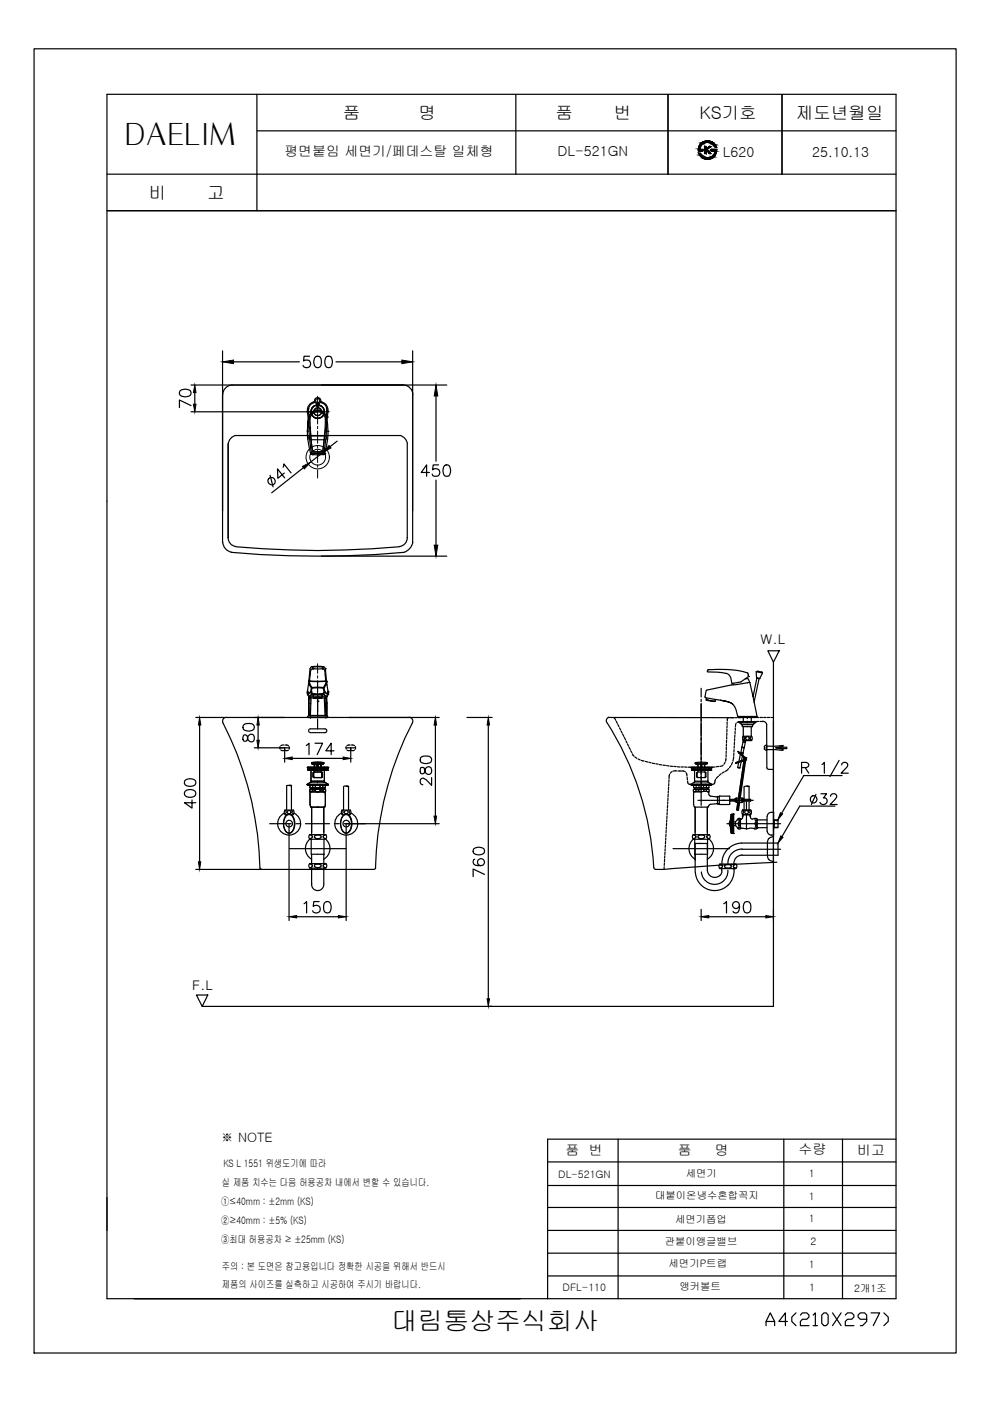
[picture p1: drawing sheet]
<svg xmlns="http://www.w3.org/2000/svg" width="210mm" height="297mm" viewBox="0 0 210 297" stroke-linecap="round" stroke-linejoin="round" font-family="sans-serif">
<!-- layer: YA -->
<g fill="none" stroke="#000" stroke-width=".25">
<path d="M7.2 10.3h195.5v276.6h-195.5zM54.5 20v24.7M190 20h-167.3v255.4h87.6h-81.8M22.7 36.9h167.3M54.5 27.7h135.5M109.4 20v17M141.6 20v17M148.2 32.5h.3a1.64 1.64 0 0 0 1.8 .9 1.64 1.64 0 0 0 1.3-1.4h-.9v-.3h1.2a1.92 1.92 0 0 1-1.5 2 1.92 1.92 0 0 1-2.2-1.2zM148.7 30.3a2 2 0 0 1 3.2 .9h-.3a1.69 1.69 0 0 0-1.8-1 1.69 1.69 0 0 0-1.4 1.5h.6v.3h-.9l.2-1.1zM149.4 31h.3v.6l.6-.5h.5l-.9 .6 .8 .9h-.4l-.4-.7-.2 .2v.5h-.3zM165.8 20v17M22.7 44.7h167.3"/>
<path d="M190 241.5h-73.9v33.9h73.9M116.1 270.5h73.9"/>
</g>
<!-- layer: LINE -->
<path d="M190 20v255.4M110.3 275.4h5.8" fill="none" stroke="#000" stroke-width=".25"/>
<!-- layer: Dim -->
<g fill="#000" stroke="#000" stroke-width=".21">
<path d="M148.7 33.3h.6zM149.6 33.7h.9zM149.7 29.9h.7zM150.4 33.4h.8zM150.7 32h1.2zM47.2 76.7l2.3-.4v.8zM85.2 76.3l2.3 .4-2.3 .4zM92.4 81.6l.4 2.4h-.7zM92.1 115.6h.7l-.4 2.3z"/>
<path d="M148.1 31.6l.3 .1zM148.1 31.6l.3 .1z"/>
<path d="M148.2 31.2l.2 .4 .1-.4zM148.2 31.2l.2 .4h-.3zM148.1 31.6h.3zM148.1 31.6h.3z"/>
<path d="M148.2 32.5l.5 .3-.2-.3zM148.2 32.5l.5 .3h-.4z"/>
<path d="M148.3 30.8l.4 .1zM148.3 30.8l.4 .1z"/>
<path d="M148.3 30.9l.2 .3 .2-.3zM148.3 30.9l.2 .3h-.3zM148.2 31.2h.3zM148.2 31.2h.3z"/>
<path d="M148.3 32.8l.4 .1zM148.3 32.8l.4 .1z"/>
<path d="M148.4 32.9l.6 .1zM148.4 32.9l.6 .1h-.5z"/>
<path d="M148.5 30.6l.2 .2 .2-.2zM148.5 30.6l.2 .2h-.4z"/>
<path d="M148.5 30.5h.5zM148.5 30.5l.4 .1z"/>
<path d="M148.5 33l.5 .2zM148.5 33l.5 .2z"/>
<path d="M148.1 31.7h.9zM148.1 31.7h.9z"/>
<path d="M148.1 32h.9zM148.1 32h.9z"/>
<path d="M148.1 31.7l.9 .1zM148.1 31.7l.9 .1z"/>
<path d="M148.1 31.8l.9 .1v-.1zM148.1 31.8l.9 .1h-.9z"/>
<path d="M148.1 31.9l.9 .1zM148.1 31.9l.9 .1z"/>
<path d="M148.6 33.2l.7 .1zM148.6 33.2l.7 .1zM148.7 33.3h.6z"/>
<path d="M148.6 30.4l.4 .1 .1-.1zM148.5 30.5l.1-.1 .4 .1z"/>
<path d="M148.7 33.3l.8 .1zM148.7 33.3l.8 .1z"/>
<path d="M148.7 30.3l.4 .1 .3-.1zM148.7 30.3l.4 .1h-.5z"/>
<path d="M148.8 30.3h.7zM148.7 30.3h.7z"/>
<path d="M148.9 33.4l.9 .1zM148.9 33.4l.9 .1z"/>
<path d="M149.6 33.7l.7 .1zM149.8 33.8h.5z"/>
<path d="M148.9 30.2h.8zM148.9 30.2h.8z"/>
<path d="M148.9 30.2h.8zM148.9 30.2l.6 .1h-.7z"/>
<path d="M149.4 31l.3 .6v-.6zM149.4 31l.3 .6h-.3z"/>
<path d="M149.4 32.1l.3 .5v-.5zM149.4 32.1l.3 .5h-.3z"/>
<path d="M148.9 33.5h1.2zM148.9 33.5h1.2z"/>
<path d="M149.4 31.7l.7 .2-.2-.2zM149.4 31.7l.7 .2h-.7z"/>
<path d="M149.4 31.9l.3 .2 .2-.2zM149.4 31.9l.3 .2h-.3z"/>
<path d="M148.9 30.2h1.1zM148.9 30.2h.8z"/>
<path d="M149.4 31.6h.6zM149.4 31.6l.5 .1z"/>
<path d="M149.9 31.9l.8 .7-.6-.7zM149.9 31.9l.8 .7h-.4z"/>
<path d="M149.7 29.9h.7zM149.5 29.9h.9z"/>
<path d="M149.5 29.9l1.2 .1zM149.3 30h1.4z"/>
<path d="M149.5 33.7h1.1zM149.5 33.7h1z"/>
<path d="M149.3 30l1.6 .1zM149.1 30.1h1.8z"/>
<path d="M150.3 31.1l-.3 .5 .8-.5zM149.7 31.6l.6-.5-.3 .5z"/>
<path d="M149.2 33.6h1.6zM149.2 33.6l1.4 .1z"/>
<path d="M149.1 30.1h1.8zM149 30.1h1.9z"/>
<path d="M149.2 33.6h1.7zM149.2 33.6h1.6z"/>
<path d="M149 30.1l2.1 .1zM148.9 30.2h2.2z"/>
<path d="M150 30.2h1.1zM150 30.2h1.1z"/>
<path d="M149 33.5h2.1zM149 33.5h2.1z"/>
<path d="M149 33.5l1.9 .1 .2-.1zM149 33.5l1.9 .1h-1.7z"/>
<path d="M150.3 30.2l.9 .1zM150.3 30.2l.9 .1z"/>
<path d="M150.4 33.4h.8zM150.1 33.5h1z"/>
<path d="M150.6 30.3h.6zM150.6 30.3h.6z"/>
<path d="M150.6 33.4h.6zM150.4 33.4h.8zM150.4 33.4h.8z"/>
<path d="M150.6 30.3l.7 .1zM150.6 30.3l.7 .1z"/>
<path d="M150.8 30.4l.7 .1-.2-.1zM150.8 30.4l.7 .1z"/>
<path d="M150.8 33.2l.4 .2 .1-.2zM150.6 33.4l.2-.2 .4 .2z"/>
<path d="M151 30.5l.6 .2zM151 30.5l.6 .2z"/>
<path d="M151 33.2h.5zM150.8 33.2h.5z"/>
<path d="M151.1 33.1h.4zM151 33.2h.5z"/>
<path d="M151.2 30.7l.5 .1-.1-.1zM151.2 30.7l.5 .1h-.4z"/>
<path d="M151.3 30.8l.6 .4-.2-.4zM151.3 30.8l.6 .4h-.4z"/>
<path d="M151.3 32.8l.4 .1zM151.3 32.8l.4 .1z"/>
<path d="M151.3 32.9l.2 .2 .2-.2zM151.3 32.9l.2 .2h-.4z"/>
<path d="M151.5 32.5l.2 .3 .1-.3zM151.5 32.5l.2 .3h-.4z"/>
<path d="M150.7 31.9l1.2 .1zM150.7 31.9l1.2 .1zM150.7 32h1.2z"/>
<path d="M151.6 32l.3 .1zM151.6 32l.3 .1z"/>
<path d="M151.6 32.1h.3zM151.6 32.1h.3z"/>
<path d="M151.6 32.1l.2 .4 .1-.4zM151.6 32.1l.2 .4h-.3zM151.5 32.5h.3zM151.5 32.5h.3z"/>
<path d="M150.8 31.7h1.2zM150.7 31.7h1.3z"/>
<path d="M150.7 31.7h1.3zM150.7 31.7h1.3z"/>
<path d="M150.7 31.7l1.3 .1zM150.7 31.7l1.3 .1z"/>
<path d="M150.7 31.8l1.2 .1 .1-.1zM150.7 31.8l1.2 .1h-1.2z"/>
</g>
<g fill="none" stroke="#000" stroke-width=".25">
<path d="M47.2 74.4v33.9M49.5 76.7h14M65.6 75.5h-1.1l-.1 1.1a.85 .85 0 0 1 1.3 0 .85 .85 0 0 1-.2 1.2 .85 .85 0 0 1-1.3-.3M66.9 75.6a.82 .82 0 0 1 1.2 .4 2.14 2.14 0 0 1-.3 1.8 .77 .77 0 0 1-1.1-.3 1.88 1.88 0 0 1 .2-1.9zM69.2 75.6a.81 .81 0 0 1 1.1 .4 1.94 1.94 0 0 1-.2 1.8 .75 .75 0 0 1-1.1-.3 2.01 2.01 0 0 1 .2-1.9zM71.2 76.7h14M87.5 74.4v33.9M68.1 81.6h26.6M92.4 84v13.8M93 98.6h-1.2l-.1 1a.86 .86 0 0 1 1.3-.1 .86 .86 0 0 1-.1 1.3 .86 .86 0 0 1-1.3-.3M94.3 98.7a.75 .75 0 0 1 1.1 .3 2.01 2.01 0 0 1-.2 1.9 .81 .81 0 0 1-1.1-.4 1.94 1.94 0 0 1 .2-1.8zM49.1 117.1a208.8 208.8 0 0 0 36.6 0"/>
<path d="M50 115.9a187.2 187.2 0 0 0 34.7 0M68.1 117.9h26.6M91 100.2h-1.7l1.2-1.6v2.4M92.4 101.8v13.8M67.3 148.1v4M144.1 163.5h.8M116.1 256h73.9M116.1 246.4h73.9M116.1 251.3h73.9M131 241.5v33.9M166.2 241.5v33.9M178.6 241.5v33.9"/>
<path d="M116.1 265.7h73.9M116.1 260.9h73.9"/>
<circle cx="67.4" cy="87.3" r="1.42"/>
</g>
<!-- layer: 7 -->
<g fill="none" stroke="#000" stroke-width=".25">
<path d="M48.4 94.1v19.9M65.2 91.5h.1M65.2 91.5l.1 1.6M65.3 93.1l.6 3.1M65.3 93.1h.1M65.4 88.4l-.2 3zM65.4 88.4h.1M65.5 86.5l-.2 .7 .2 .7M65.6 90.7l-.1-.3 .1-2.1a1.59 1.59 0 0 1 1.5-1.2h.5a1.72 1.72 0 0 1 1.6 1.7l-.1 1.9M65.6 90.7h.1M65.6 90.7l.2 1.1M65.8 91.8l.4 3.8"/>
<path d="M65.8 91.8h.1M65.9 96.2h.1M65.9 96.2v.1M65.9 96.3h.1M66 96.3h.1M66 96.3l.2 .1M66 87.7a1.72 1.72 0 0 1 2.7 0M66.2 87.3a1.84 1.84 0 0 1 1.9-.3 1.84 1.84 0 0 1 1.1 1.7 27.6 27.6 0 0 1-.6 7.4h-2.4a24.3 24.3 0 0 1-.6-8zM66.2 96.4h.1M66.2 87.7a1.62 1.62 0 0 1 1.8-.3 1.62 1.62 0 0 1 1 1.4l-.2 3.5-.4 3.3-.1 .2h-1.9l-.4-1.8-.3-5.2zM66.2 96.4h1.1M66.2 95.6l.1 .1"/>
<path d="M66.3 95.7l.1 .2h1.9M66.3 95.7h.1M66.5 85.4l.3-.1a1.67 1.67 0 0 0-1.4 2v1.1M66.7 85.1a2.12 2.12 0 0 0-1.4 3l.1 .8M67.1 85.5a.64 .64 0 0 1-.2-1 .64 .64 0 0 1 1 0 .64 .64 0 0 1-.3 1M67.1 85.5l.2 .1-.2-.1M67.1 86l.1 .2 .4-.1v-.1M67.1 85.6v.5M67.3 96.4h.1M67.3 85.6l.3-.1-.3 .1M67.6 85.6v.5M68 85.1a2.03 2.03 0 0 1 1.5 2.9l-.2 .9"/>
<path d="M68.2 85.4l-.3-.1a1.67 1.67 0 0 1 1.4 2l-.1 .9M68.3 95.9h.1M68.4 95.7h.1M68.4 95.7l-.1 .2M68.5 96.4h.1M68.5 96.4h-1.2M68.7 96.3h.1M68.7 96.3l-.2 .1M68.8 96.3h.1M68.9 96.2h.1M68.9 96.2l-.1 .1M68.9 91.8l-.5 3.9"/>
<path d="M68.9 91.8h.1M69 90.7h.1M69 90.7l-.1 1.1M69.1 90.7h.1M69.1 90.7h-.1M69.2 88.2h.1M69.2 88.2l.1 .2-.1-.2M69.3 86.5l.1 .7-.1 .6M69.3 88.4l.2 3.1M69.3 88.4h.1M69.5 93.1l-.6 3.1M69.5 93.1h.1"/>
<path d="M69.5 91.5h.1M69.5 91.5v1.6M86.3 94.1v19.9M87.5 83.8v31.2M65.2 146.6h.1M65.2 146.9h.1M65.2 146.6v.3v-.3M65.2 152h4.3M65.2 147.3h.1M65.2 147.3l.3 .4M65.4 150.3v1.4v-1.4M65.4 148.6v.3v-.3"/>
<path d="M65.4 148.9v.8zM65.4 149.7v.6zM65.5 144.6l.1 .6M65.5 147.9v.3v-.3M65.5 148.2l-.1 .4 .1-.4M65.5 147.7h.1M65.5 147.7v.2v-.2M65.5 144.6h.1M65.5 144.6l-.3 2M65.5 147.7l.2 .1M65.5 147.6h.1M65.5 144.5h.1"/>
<path d="M65.5 144.5v.1M65.5 144.4h.1M65.5 147.6v.1M65.6 144.4a1.76 1.76 0 0 0 .6 1.4M65.6 145.2h.1M65.6 145.2l.4 .7 .2-.1M65.6 144.4h3.5M65.6 144.4h.1M65.6 152.1h.1M65.6 147.7l.8 .1M65.6 147.7v.1M65.7 147.8h.1"/>
<path d="M65.7 144.4l1.6 .1 1.7-.1M65.7 147.8l.2 .2M65.7 148l-.1 3.7M65.7 148h.1M65.7 141.8h.1M65.7 141.8l-.2 2.6M65.7 147.9v.1M65.8 152.1h.1M65.8 152v.2zM65.9 148l-.1 3.7M65.9 146.7l-.6 .5-.1-.3v.4M65.9 146.7v.1"/>
<path d="M65.9 148l.8 .1M66 146.7l.2-.8 1.1-.1 1.2 .1 .2 .8M66 146.7h.1M66 146.7l.2 .3M66 145.9l-.1 .8M66.1 141.4l-.4 .4M66.1 147.2l-.2-.4-.7 .5M66.1 147.2h.1l-.6 .5M66.1 147.2l-.6 .4M66.2 145.8h2.4M66.2 147h.1M66.2 147.2h2.3"/>
<path d="M66.2 147l1.1 .1M66.3 141.8l-.4 .2-.3 2.4M66.3 141.8h.1M66.4 141.4h2M66.4 141.8h.1M66.4 141.8h2M66.4 147.5l.4-.2 1.5 .1v.1M66.4 147.4v.2M66.4 147.7v-.1v.4M66.4 148a2.42 2.42 0 0 1 1.8 0M66.4 148h.1M66.5 148h1.7"/>
<path d="M67.3 147.8l-.8 .2 .8 .1M67.3 147.8h.9M67.3 147.8l.9 .2M67.3 147.8h-.9M67.3 147.1v1M68.2 148l-.9 .1M68.2 147.7v-.1v.4M68.2 148h.1M68.3 147.4v.2M68.4 141.8h.1M68.4 141.8h.3a5.3 5.3 0 0 1 .4 2.6M68.5 147h.1"/>
<path d="M68.5 147.2l.6 .5M68.5 147l-1.2 .1M68.6 145.8l.1 .1M68.6 141.4h-2.5h.3l-.1 .4M68.6 141.4h-.2v.4M68.6 141.4l.4 .4M68.6 147.2l.6 .4M68.6 147.2h-.1M68.7 145.9l.2 .8M68.7 146.7h.1M68.7 146.7l-.2 .3M68.8 146.8l-.2 .4"/>
<path d="M68.8 146.8l.7 .5M68.9 148v3.7M68.9 146.7l.6 .5v-.3l-.3 .8M68.9 148l-.9 .1M68.9 146.7l-.1 .1M68.9 144.4h.1M69 148l.1 3.7M69 148h.1M69 141.8h.1M69 141.8l.2 2.6M69 147.8h.1M69 147.8v.2"/>
<path d="M69 147.8l-.1 .2M69.1 144.4a1.46 1.46 0 0 1-.5 1.4M69.1 152.1h.1M69.1 152v.2zM69.1 147.7h.1M69.1 144.4h.1M69.1 147.7l-.9 .1M69.1 145.2l-.4 .7M69.1 145.2h.1M69.2 144.4h.1M69.2 147.6h.1M69.2 144.5h.1"/>
<path d="M69.2 147.6v.1M69.2 144.5v.1M69.2 144.4h-.1M69.2 144.6l-.1 .6M69.2 147.9v.3v-.3M69.2 148.6l.1 .3-.1-.3M69.2 148.2v.4v-.4M69.2 147.7h.1M69.2 147.7v.2v-.2M69.2 144.6h.1M69.2 144.6l.3 2M69.2 147.7l-.2 .1"/>
<path d="M69.3 151.7h-3.9l-.2 .3 4.1 .1M69.3 151.7v-1.4v1.4M69.3 151.7l.2 .4h-2.2M69.3 149.2v.5zM69.3 148.9v.3v-.3M69.3 149.7v.6zM69.5 147.3h.1M69.5 146.6h.1M69.5 146.9h.1M69.5 146.6v.3zM149.5 147.7l.3 .3M149.7 148.4l1.9 .3"/>
<path d="M149.7 146.4l-.2 1.4M149.9 146.3l-.1 .1M150 148.4h.1M150 148.5l1.4 .2M150 142.3l.1 .1M150.1 142.5a9.2 9.2 0 0 1 4.4 .6l.4 .6 .3 1.2 1.9-.3 1.6-1.2M150.1 142l-.1 .3M150.2 142a21.6 21.6 0 0 1 8.3 .7M150.2 142h-.1M151.4 148.7h.1M151.7 148.3l-1.9-.3-.1 .4M152.6 148.4l-.9-.1-.1 .4"/>
<path d="M154 148.7l-1.4-.3 1.4 .3M154 148.7l1.3 .5zM155.4 144.9v.3M156.4 159.4l.3 .3M156.5 151.9v.2h3.9v-.2M156.5 159.3l.5 .4M156.7 159.7l1.1 1.1M156.7 159.6l1.1 1M156.8 153.2l-.1-.2h3.6l-.1 .2-3.5 .1M157 153.2l.3 .4M157.1 159.9l.4 .3M157.1 159.9h.1"/>
<path d="M157.1 159.9l.3 .3M157.1 159.6h.1M157.3 158.5l-.2 1.1 .5 .1M157.3 158.5h.5M157.3 158.4v.1M157.5 159.7h.1M157.6 159.7l-.7 3.1M157.6 159.7l-.6-.1-.6 3.1M157.6 156.2l.3 .2M157.6 154.1v2h1.7v-2M157.6 152.1v.9M157.6 157.2v.1"/>
<path d="M157.6 156a.83 .83 0 0 0 0 1M157.8 158.5l-.5-.1 .3-1.1 .4 .1-.4 2.3M157.8 156.4v.3M157.9 156.7l-.3 .2M158 157.3v.1M158.1 157l-.1 .3-.4-.1v-.2h1.7M158.5 142.7l.2 .7M158.5 143.9h-.5M158.5 143.8l.4 .8M158.7 143.4h.1M159 144.7l-3.9 .5-5.3 1.1M159.3 152.1v.9"/>
<path d="M159.3 156a.83 .83 0 0 1 0 1M159.4 156.2a.4 .4 0 0 0-.3 .3 .4 .4 0 0 0 .3 .4M159.7 153.6h-2.4l.1 .5h2.1v-.3M159.7 147.7l.8 4.2h-4.1a4 4 0 0 0-1.1-2.7v.1M159.7 153.6l-.1 .1M159.8 153.3l-.1 .3M160 153.2l-.1 .1M160.3 142.4l1.4 .3-.3-.2M160.4 142.4v1.4M160.5 143.8l.5 .1M160.5 143.7h.1M160.5 143.8l-.8 3.9-.7-2.9"/>
<path d="M160.6 142.3h.1M160.6 142.3l-.3 .1M160.6 142.3l.9 .2M160.9 143.9l-1 5M161 143.9h.1M161.4 142.5h.1M161.7 142.7l-.7 1.2-.6-.1M61.3 166.5l.5 .1M61.8 166.6h-1M67.3 163.5h.1M73.4 166.7h.5M73.5 166.7h-.6"/>
<path d="M73.5 166.7h.4M156.3 161.6l-.4 .2 .7-.1M156.3 161.6l-.4 .2M156.4 162.7l.5 .1M156.8 161.5l.5-.1zM157.2 161.4h.1M157.3 161.4h.1M157.4 160.2h.1M157.5 160.1l.5 .5M157.7 161.1v.1M157.7 161.1h.1M157.7 161.3l-.5 .2"/>
<path d="M157.7 161.1l-1.5 .5M157.8 161.1l-1.5 .5M157.8 160.5v.1M157.8 160.8h.1M157.8 160.6l.3 .1M157.8 160.6h.1M157.8 161.1l-1.6 10.6M157.8 160.6v.2M157.8 160.6l.1 .2M157.8 160.8l-.1 .3h.1M157.9 160.8h.2M157.9 160.8l-.1 .3"/>
<path d="M158 160.8l-1.6 11M158 160.9l.1 .3M158 160.9l-1.6 10.9M158 160.8v.1M158.1 160.8v.4M158.1 161.1v-.3v.3M158.1 161.1h.1M158.1 161.2l-1.5 10.6M158.1 160.7h.1M158.1 160.7l.1 .1M158.1 160.8h.1M158.3 166.7h.5"/>
<path d="M158.5 166.7l-.7 .1M158.5 166.7h.3"/>
<circle cx="67.4" cy="84.9" r=".43"/>
<circle cx="67.4" cy="87.3" r="1.42"/>
<circle cx="158.5" cy="156.6" r=".39"/>
</g>
<!-- layer: 3 -->
<g fill="none" stroke="#000" stroke-width=".25">
<path d="M65.1 166.3h4.5M65.2 162.7l.1 .2h4.1l.1-.2M65.2 162.7h4.3M65.2 162.7h.1M65.3 166.4l4.1 .1M65.3 162.9v.1M65.3 163.2v.1M65.3 163.2h.1M65.3 163h.1M65.3 163.3h.1M65.3 162.9h.1M65.3 163.3h4.1"/>
<path d="M65.3 163.2h4.1M65.3 163h4.1M65.7 163v.1M65.7 167.4v.4M65.7 167.4l.3-.1 .2 .1M65.7 167.8l.3 .1 .2-.1M65.7 167l.2 .1v.2h2.8M65.7 166.5v.5M65.7 168v2.6M65.7 167h.6M65.8 170.6l.1 .5M65.9 171.1h2.9"/>
<path d="M65.9 163.3v2.5l-.8 .5M65.9 165.5l.1 .3M65.9 167.1h2.9M65.9 165.6h2.9M65.9 165.8h2.9M66.1 161.8h2.6l-.1 .2h-2.4zM66.1 171.1v5.9M66.1 161.8l1.3-.2 1.3 .2M66.2 167.4h.6v.4h-.6zM66.3 167h.6M66.3 166.5v.5M66.4 163.9v.8"/>
<path d="M66.4 163.9l.2-.2h1.5l.3 .2M66.5 163.9v.8M66.5 162.1l.2 .3M66.5 164.7l.2 .2M66.6 162.6l-.1 .1M66.7 162.3v.3M66.7 163.7l-.2 .2M66.9 166.5v.5M66.9 167.4l.5-.1 .5 .1M66.9 167.8l.5 .1 .5-.1M66.9 167h1M67.2 162h-.8h.1"/>
<path d="M67.2 162h.3M67.2 162v.7M67.3 162v.5M67.4 162v.5M67.4 162.5l-.1 .2M67.4 162.5v.2M67.5 162h.9h-.1M67.5 162v.7M67.8 166.5v.5h.6M68 163.7l.2 .2M68 162.3l.1 .3M68.1 162.6l.1 .1"/>
<path d="M68.2 163.9v.8l-.2 .2M68.2 162.1l-.2 .3M68.4 163.9l-.1 .9-1.7 .1-.2-.2M68.4 166.5v.5M68.4 167h.6M68.5 167.4h-.6v.4h.6M68.5 167.4v.4M68.5 167.4l.4-.1 .1 .5h-.5M68.7 171.1v5.9M68.7 167.9l-2.9 .1M68.7 167.9l.3 .1v2.6M68.8 163.3v2.5"/>
<path d="M68.8 165.5l-.1 .3M68.8 165.8l.8 .5M69 170.6l-.2 .5M69 167l-.2 .1v.2M69 166.5v.5M69.1 163v.1M69.4 166.5h.1M69.4 163.3h.1M69.4 163h.1M69.4 163.2h.1M69.4 162.9h.1M69.4 162.9v.1"/>
<path d="M69.4 163.2v.1M69.4 166.4v.1M69.5 162.7h.1M146.5 166.3h4.4M146.5 162.7l.2 .2h4M146.5 162.7h4.4M146.5 162.7h.1M146.5 162.7h4.3M146.6 166.4v.1M146.6 166.5h.1M146.6 166.5h4.1M146.6 162.9v.1"/>
<path d="M146.6 163.2v.1M146.7 162.9h.1M146.7 163.3h.1M146.7 163h.1M146.7 163.2h.1M146.7 163.3h4M146.7 163.2h4M146.7 163h4M146.9 163v.1M147 167.4v.4M147 167.4l.3-.1 .2 .1M147 167.8l.3 .1 .2-.1"/>
<path d="M147.1 166.5v.5h.5M147.1 168v2.6M147.1 170.6l.2 .5M147.3 165.5v.3M147.3 165.6h2.8M147.3 165.8h2.8M147.3 163.3v2.5M147.3 165.8l-.8 .5M147.3 161.8l.2 .2h2.4l.1-.2h-2.6M147.4 171.1v5.9M147.4 161.8l1.3-.2 1.3 .2M147.6 167.4h.6v.4h-.6"/>
<path d="M147.6 167.4v.4M147.6 167h.6M147.6 166.5v.5M147.7 163.9v.8M147.7 164.7l.2 .2M147.8 162.1l.2 .2v.3M147.8 163.9l.1 .8 .1 .2M147.9 163.7h1.6l.2 .2M147.9 163.7l-.2 .2M147.9 162.6v.1M148 169.7h11.7M148 163.7l-.1 .2"/>
<path d="M148.2 166.5v.5M148.2 167.4l.5-.1 .5 .1M148.2 167.8l.5 .1 .5-.1M148.2 167l.5 .1M148.5 162h-.8h.1M148.5 162h1.2h-.1M148.5 162v.7M148.6 162v.7M148.7 167.9l-1.6 .1M148.7 162v.7M148.8 162v.7M149.2 166.5v.5h.6"/>
<path d="M149.2 167l-.5 .1M149.2 167.4v.4h.6M149.2 167.4h.6M149.4 163.7l.1 .2M149.4 162.3v.3M149.4 162.6l.1 .1M149.5 163.9v.8l-.1 .2M149.5 162.1l-.2 .3M149.7 163.9l-.1 .9-1.7 .1M149.8 166.5v.5M149.8 167h.5M149.8 167.4v.4"/>
<path d="M149.8 167.4l.3-.1 .2 .1M149.8 167.8l.3 .1 .2-.1M150 171.1v5.9M150 167.9h.2M150.1 165.8l.8 .5h-4.4M150.1 165.5l-.1 .3M150.1 167.1h-2.8v.2h2.8M150.1 163.3v2.5M150.1 167.1v.2M150.2 167.9l.1 .1M150.3 168v.4M150.3 168.4l.4 .4"/>
<path d="M150.3 167l-.2 .1M150.3 166.5v.5M150.4 167.4v.4M150.4 163v.1M150.6 170.5l-.2 .2-.2 .4h-3M150.7 168.8l1.3 .2M150.7 166.5h.1M150.7 162.9h.1M150.7 163.2h.1M150.7 163h.1M150.7 163.3h.1M150.7 162.9v.1"/>
<path d="M150.7 163.2v.1M150.7 166.4v.1M150.8 162.7h.1M150.9 162.7l-.2 .2M150.9 162.7h.1M152 170.4h.2M152 170.4l-1.4 .1M152.1 168.9h.4M152.1 168.9v1.5h.4M152.2 170.4v.1M152.2 168.8l-.2 .1M152.5 168.8v1.7h-.3"/>
<path d="M152.5 168.9h-.3M152.6 170.5h.1M152.6 170.6h2M152.6 168.8h2M152.6 168.8h.1M154.7 168.8l.1 .1M154.7 169.5h1.5M154.7 168.9v1.5M154.8 170.4l-.1 .1M155.8 169.4l.4-.2h1.3l.2 .2M155.8 169.8l.4 .3M156 169.9h.1"/>
<path d="M156 169.4h.1M156.1 169.9h.1M156.1 169.4h.1M156.2 170.2h1.1M156.2 169.5v.3l-1.5 .1M156.2 169.9h-.1M156.2 169.4v.1M156.2 169.8v.1M157.3 169.5l.1 .4M157.3 169.9h1.9M157.3 169.5h1.9M157.4 169.4l-.1 .1"/>
<path d="M157.4 169.4h.1M157.4 169.9h.1M157.7 169.8l-.4 .3"/>
</g>
<!-- layer: 0 -->
<g fill="none" stroke="#000" stroke-width=".21">
<circle cx="67.4" cy="96.9" r="2.48"/>
<circle cx="67.4" cy="96.9" r="1.67"/>
</g>
<g fill="none" stroke="#000" stroke-width=".25">
<path d="M38.2 82.9a1.92 1.92 0 0 1 2.2 0 .75 .75 0 0 1-.4 1.1 2.01 2.01 0 0 1-1.8-.2l-.2-.3zM40.5 86l-2.5-1.2v1.6M40.5 81.6h45M40.5 87.3h26.8M41.3 83.2v2.5M47.2 83.8v31.2M49.2 81.6a2.05 2.05 0 0 0-2 2.1M49.9 92.3h34.9M50 92.3a2.1 2.1 0 0 0-1.6 1.8M60 99.1l.2-.7 1.5 1.9M64.3 99.2l-6.7 5.3M65.4 92.9l.2 .2"/>
<path d="M65.5 92.6l-.1 .2M65.7 93.2h.2M65.8 92.4l-.2 .1M65.8 92.4h.1M66.1 93.2h.2M66.1 92.4h.2M66.4 93.2h.3M66.4 92.4h.3M66.8 93.2h.3M66.8 92.4h.3M67.2 93.2h.3M67.2 92.4h.3"/>
<path d="M67.6 93.2h.3M67.6 92.4h.3M68 93.2h.3M68 92.4h.3M68.4 93.2h.3M68.4 92.4h.3M68.4 95.9l-2.5 2.1M68.8 93.2h.1M68.8 92.4h.1M68.9 92.4l.2 .1M69 93.2h-.1M69.2 92.6l.1 .2"/>
<path d="M69.3 92.9l-.1 .2M71.5 93.5l-1.5 1.2M84.8 92.3a2.1 2.1 0 0 1 1.6 1.8M85.5 81.6a2.05 2.05 0 0 1 2 2.1M47.2 115a2.26 2.26 0 0 0 1.9 2.1M48.4 114a1.84 1.84 0 0 0 1.6 1.9M57.3 100.8l.6 2.4M60.3 100.3l-1.4 1.1-.1-2 1.6 1.9M86.3 114a1.84 1.84 0 0 1-1.6 1.9M87.5 115a2.77 2.77 0 0 1-1.8 2.1M41.5 152.1h6.1M42.3 153.7v29"/>
<path d="M47.3 153.3a72 72 0 0 1 7.9 30.9l.3 .1M48 152.1h45.1M48 152.1a.83 .83 0 0 0-.7 1.2M51.6 155.9a.84 .84 0 0 0 .2 1.3l.5-.1 .1-.3a.84 .84 0 0 1 .4-.9 .84 .84 0 0 1 1 0 .92 .92 0 0 1-.3 1.4 .97 .97 0 0 1-1.1-1.2 .49 .49 0 0 0-.8-.2zM51.6 153.7a1.85 1.85 0 0 1 2.2 0 .77 .77 0 0 1-.3 1.2 1.91 1.91 0 0 1-1.9-.2l-.1-.4zM53.9 158.6h7.5M54.7 153.7v3.2M60.4 158.6v3M64.9 158l.6-.4v2.4M65.4 155l.2 .3M65.5 154.7l-.1 .2M65.7 155.3h.2"/>
<path d="M65.9 154.5l-.3 .1M66.1 155.3h.2M66.1 154.5h.2M66.4 155.3h.3M66.4 154.5h.3M66.8 157.6h1.6l-1.1 2.4M66.8 155.3h.3M66.8 154.5h.3M67.2 155.3h.3M67.2 154.5h.3M67.6 155.3h.3M67.6 154.5h.3"/>
<path d="M68 155.3h.3M68 154.5h.3M68.4 155.3h.3M68.4 154.5h.3M68.8 154.5l.3 .1M68.8 155.3h.1M69 155.3h-.1M69.2 154.7l.1 .2M69.3 155l-.1 .3M70.8 159.2h-1.7l1.1-1.6v2.4M73.3 158.6h2.1M74.4 158.6v3"/>
<path d="M86.7 152.1a.83 .83 0 0 1 .7 1.2 70.9 70.9 0 0 0-7.8 30.7M92.3 153.7v19.3M99 152.1h5.3M103.5 153.7v58.1M129.1 152.1a.81 .81 0 0 0-.5 1 65 65 0 0 1 10.1 31l.3 .2h1.8l12.8-.9 11.1-.6M129.1 152.1l26.5 .1M156.7 153h3.6M158.4 152v.4M158.4 152.9v.1M162 158.4h.2v.4h-.2M162.5 158l.1 1.1-.6-.4M162.5 158.2l3.6-.2-.1 .3-1.5 .3 1.5 .2v.3l-3.5-.2"/>
<path d="M162.6 158l-.6 .3M164 152.8v24.8M165.3 158.4h1.5v.3h-1.5M39.2 167.8a1.47 1.47 0 0 1 2.3 .3v.2a1.36 1.36 0 0 1-2.4 0zM39.2 165.5a1.85 1.85 0 0 1 2.2 0 .75 .75 0 0 1-.4 1.1 1.91 1.91 0 0 1-1.8-.2l-.1-.4zM40.7 169.6v1.7l-1.6-1.1h2.4M61.3 174.7v20.5M62 160.8h10.8M67.3 171.1h.2M73.4 174.6h19.7M73.4 174.7v20.5M89.2 162.8a.93 .93 0 0 0 .2 1.3l.5-.1 .1-.3a1.02 1.02 0 0 1 1-1.1 .84 .84 0 0 1 .5 .9 .84 .84 0 0 1-.8 .7 1.36 1.36 0 0 1-.8-1.4z"/>
<path d="M89.2 160.6a1.92 1.92 0 0 1 2.2 0 .77 .77 0 0 1-.4 1.2 2.01 2.01 0 0 1-1.8-.2zM91.5 164.9v1.6l-1.5-1.4a.54 .54 0 0 0-.9 .4l.1 .6 .4 .3M100.4 180a1.85 1.85 0 0 1 2.2 0 .75 .75 0 0 1-.3 1.1 1.91 1.91 0 0 1-1.9-.2l-.1-.3zM156.2 171.7l.4 .1M159.2 169.5l-.2 .2 .2 .2M165 178.7v2.6M62.9 194.4h8.8M64.5 191.6l.5-.5v2.5M67.7 191.1h-1.2l-.1 1.1a.85 .85 0 0 1 1.3 0 .85 .85 0 0 1-.2 1.2 .85 .85 0 0 1-1.2-.3M68.9 191.3a.77 .77 0 0 1 1.2 .3 1.94 1.94 0 0 1-.2 1.8 .8 .8 0 0 1-1.2-.3 2.09 2.09 0 0 1 .2-1.8zM79.7 184l-.4 .3h-37.8M100.7 182.2a.69 .69 0 0 0-.3 1 2.29 2.29 0 0 0 2 .2 .75 .75 0 0 0 .1-1.2 .75 .75 0 0 0-1.1 .3 .75 .75 0 0 0 .5 1"/>
<path d="M102.7 185.4l-2.4-1.2v1.7M148.7 192.8v2.4M150.3 194.4h12.1M153.4 191.6l.6-.5v2.5M156.8 192a.74 .74 0 0 1-1 .6 .74 .74 0 0 1-.3-1.2 .74 .74 0 0 1 1.2 .1 2.15 2.15 0 0 1-.3 1.9 .67 .67 0 0 1-1-.2M157.9 191.3a.8 .8 0 0 1 1.2 .3 2.14 2.14 0 0 1-.2 1.8 .77 .77 0 0 1-1.2-.3 1.91 1.91 0 0 1 .2-1.8zM164 192.8v2.4M42.9 213.4h121.1"/>
<circle cx="67.4" cy="87.3" r="1.42"/>
<circle cx="67.4" cy="87.3" r=".83"/>
<circle cx="57.6" cy="102" r=".79"/>
</g>
<!-- layer: 2 -->
<g fill="none" stroke="#000" stroke-width=".25">
<path d="M59.4 158.3v.5M59.5 159l.7 .1M60.2 158l-.7 .1M60.5 158h.3M60.5 159.1h.3M60.7 158l.5 .1M61.2 159l-.5 .1M61.3 158.3v.5M73.4 158.3v.5M73.6 159l.4 .1M73.9 158h.3M73.9 159.1h.3"/>
<path d="M74 158l-.4 .1M74.5 158l.7 .1M75.2 159l-.7 .1M75.3 158.3v.5M130.1 152.1l.4 .6M130.7 152.9l.2 .5M131 153.6l.2 .5M131.3 154.3l.3 .5M131.7 155l.2 .5M132 155.7l.3 .4M132.4 156.4l.2 .4M132.7 157.1l.3 .4"/>
<path d="M133 157.7l.3 .5M133.4 158.4l.2 .5M133.7 159.1l.3 .5M134.1 159.8l.3 .5M154 160v.5M154 158.5v.5M154 159.2v.5M154 156.9v.6M154 157.7v.5M154.1 156.2v.5M154.1 154.6v.5M154.1 155.4v.5"/>
<path d="M154.2 153.1v.5M154.2 153.9l-.1 .5M154.5 152.2l-.3 .2v.4M155 152.2h.5M155.6 159.7v.5M155.6 158.9v.5M155.7 158.1l-.1 .5M155.7 157.4v.5M155.8 152.2h.5M155.8 156.6l-.1 .5M155.8 155.8v.6M155.9 155.1v.5"/>
<path d="M155.9 154.3v.5M156.1 153.3l-.2 .8M156.5 152.2h.5M157.1 153l-.8 .2M157.3 153h.5M157.8 152.1l-.5 .1M158.1 152.1h.5M158.1 153h.6M158.8 152.1h.6M158.9 153h.5M159.6 152.1h.5M160.2 153h-.5"/>
<path d="M160.4 152.1h.5M160.4 153h.5M161.1 152.1h.6M161.2 153h.5M161.7 152.9a.87 .87 0 0 1 .9 .8v9.1l.4 .3h1M161.9 152.1h.5M162.7 152.1h.5M163.4 152.1h.6M134.6 160.5l.4 .3M135.3 160.9l.4 .2M136 161.2l.6 .1M136.8 161.4l.5 .2"/>
<path d="M137.6 161.6l.4 .1M138.3 161.8l.5 .1M139.1 161.9l.5 .1M139.8 162.1l.5 .1M140.6 162.2l.5 .1M141 179.9v.5M141.1 179.2l-.1 .5M141.1 178.4v.5M141.2 177.6l-.1 .6M141.2 176.9v.5M141.3 176.1l-.1 .5M141.3 175.3v.5"/>
<path d="M141.3 162.3l.5 .1M141.3 174.6v.5M141.4 173.8l-.1 .5M141.4 173v.5M141.5 172.3l-.1 .5M141.5 171.5v.5M141.5 170.7v.6M141.6 170l-.1 .5M141.6 169.2v.5M141.7 168.4l-.1 .5M141.7 167.7v.5M141.8 166.9l-.1 .5"/>
<path d="M141.8 166.1v.5M141.8 165.4v.5M142 164.1l-.2 1M142.1 162.4l.5 .1M142.5 163.6l-.4 .3M142.7 163.5h.8M142.9 162.5h.5M143.6 162.6h.5M143.8 163.5h.3M144.4 162.6h.5M144.9 163.5l.4 .1M145.1 162.6l.6 .1"/>
<path d="M145.4 163.8l.3 .8M145.7 164.8v.5M145.8 165.6l.1 .5 .6 .2M145.9 162.7h.6M146.8 166.3h.5M146.8 162.7h.5M147.6 162.7h.5M147.6 166.3h.5M148.4 162.7h.6M148.4 166.3h.6M149.3 162.7h.5M149.3 166.3h.5"/>
<path d="M150 162.7h.6M150 166.3h.6M151.6 162.6l-.8 .1M151.7 165.2l-.2 .9-.6 .2M152.3 164.6l-.5 .4M152.4 162.5l-.5 .1M152.9 164.1l-.4 .3M153.3 162.2l-.7 .3M153.6 163.6l-.5 .3M153.7 161.6l-.2 .4M153.9 160.8l-.1 .6M154.5 163l-.7 .5"/>
<path d="M155 162.3l-.3 .4M155.3 161.6l-.2 .5M155.6 160.5l-.2 .9M140.8 183.8v.5M140.9 183l-.1 .5M140.9 182.2v.5M141 181.5l-.1 .5M141 180.7v.5"/>
</g>
<!-- layer: 1 -->
<g fill="none" stroke="#000" stroke-width=".25">
<path d="M148.7 145.9v1.9M148.7 148.3v.5M148.7 149.2v21.5M164 140.4v73M61.4 179.9h11.9M142.7 179.9h12M146.8 166.3h3.8M169.6 170.9l-3.8 6.4M170 162.7h.9a.59 .59 0 0 0 .6-.6l-.6-.5h-.9v2.3M170.7 162.7l.8 1.2M174.3 162.1l.5-.5v2.3M177.9 161.2l-1.9 3.4"/>
<path d="M178.5 162.2v-.3a.75 .75 0 0 1 1.1 0 .72 .72 0 0 1-.2 .9l-1.1 1.1h1.6M178.5 164.4h-8.1l-4.7 8"/>
</g>
<!-- layer: 6 -->
<g fill="none" stroke="#000" stroke-width=".25">
<path d="M60.3 172.4a2.43 2.43 0 0 0-.9 3.7 2.43 2.43 0 0 0 3.8 0 2.43 2.43 0 0 0-.9-3.7M60.4 171.9l.3 .3-.3 .4M60.4 171.7a.83 .83 0 0 0 0 1M60.4 172.7h.5M60.4 171.8h1.7M60.6 173a.92 .92 0 0 1 1-.2 .92 .92 0 0 1 .6 .7 2.47 2.47 0 0 1-.7 3.1 1.37 1.37 0 0 1-1.4-1.5l.1-1.2zM60.7 172.8a1 1 0 0 1 1.1-.1 1 1 0 0 1 .5 .9 2.71 2.71 0 0 1-.7 3 1.29 1.29 0 0 1-1.5-1.4 2.89 2.89 0 0 1 .6-2.4zM60.8 166.6v5.2M61.7 172.7h.4M61.8 166.6v5.2M62.2 171.7a.83 .83 0 0 1 0 1M62.2 171.9l-.3 .3 .3 .4"/>
<path d="M72.4 172.4a2.43 2.43 0 0 0-.9 3.7 2.43 2.43 0 0 0 3.8 0 2.43 2.43 0 0 0-.9-3.7M72.5 171.9l.3 .3-.4 .4M72.5 171.7a.83 .83 0 0 0 0 1M72.5 172.7h.5M72.5 171.8h1.7M72.8 173a.92 .92 0 0 1 .9-.2 .92 .92 0 0 1 .6 .7 2.62 2.62 0 0 1-.7 3.1 1.37 1.37 0 0 1-1.4-1.5l.1-1.2zM72.8 172.8a1 1 0 0 1 1.1-.1 1 1 0 0 1 .6 .9 2.71 2.71 0 0 1-.8 3 1.29 1.29 0 0 1-1.5-1.4 2.89 2.89 0 0 1 .6-2.4zM72.8 166.8v5M73.8 172.7h.4M73.9 166.8v5M74.2 171.7a.83 .83 0 0 1 0 1M74.3 171.9l-.3 .3 .3 .4"/>
<path d="M154.1 174.6h11.4M154.9 173.9l-.3 .7 .3 .7M155 172.7v3.9M155 176.6h.1M155.1 176.6h.3M155.1 172.6l-.3 1.6 .2 2.3M155.1 172.7v3.9M155.1 176.6v.1M155.1 172.6v.1M155.1 172.6v4.1M155.1 176.7h.3M155.1 175.1h.3"/>
<path d="M155.1 175h.3M155.1 174.9h.3M155.1 174.8h.3M155.1 175.6h.3M155.1 175.5h.3M155.1 175.4h.3M155.1 175.3h.3M155.1 175.2h.3M155.1 175.7h.3M155.1 176.3h.3M155.1 176.2h.3M155.1 176h.3"/>
<path d="M155.1 175.9h.3M155.1 175.8h.3M155.1 176.1h.3M155.1 176.5h.3M155.1 174.1h.3M155.1 174.2h.3M155.1 174.3h.3M155.1 174.4h.3M155.1 174.5h.3M155.1 174.6h.3M155.1 174.7h.3M155.1 173.9h.3"/>
<path d="M155.1 174h.3M155.1 172.7h.3M155.1 172.6h.3M155.1 173.2h.3M155.1 172.8h.3M155.1 172.9h.3M155.1 173h.3M155.1 173.1h.3M155.1 173.3h.3M155.1 173.4h.3M155.1 173.6h.3M155.1 173.5h.3"/>
<path d="M155.1 173.7h.3M155.1 173.8h.3M155.4 172.6h.1M155.4 176.7h.1M155.4 172.6v4.1M155.4 172.6h.2v4.1h-.2M155.6 175h.3M155.6 174.3h.3M155.9 174.2v.9M156 175.1l.3 .4M156.3 175.5l.1 .1a.44 .44 0 0 0 .7 .1M156.3 173.8l-.3 .4"/>
<path d="M156.4 173.8h-.1M156.5 175.7l.2-.4 .2 .4M156.6 174.2a.4 .4 0 0 1 .3 .4 .4 .4 0 0 1-.3 .4zM156.9 173.5l-.2 .5-.2-.4M157 173.7v.1M157 173.6v2M157 175.6h.1M157.1 173.6a.44 .44 0 0 0-.7 .1M157.1 175.6h.1M157.2 173.7l-.1 .1M157.4 171.9l.3 .3-.3 .4M157.4 173h.2l-.2 .2"/>
<path d="M157.4 171.8h1.7zM157.4 173.3v-.6h1.7v.7M157.5 171.7a.83 .83 0 0 0 0 1M157.5 173.3l-.4 .4M157.6 172.7v.3M157.8 166.8v5M158.3 169.9v1.9M158.3 172.6v3.2M158.8 166.8v5M158.9 175.6l-1.9 .1M158.9 175.6l1.1 .1M159 172.7v.3"/>
<path d="M159.1 173v.2M159.2 173.3l.1 .3 .2 .1M159.2 171.7a.83 .83 0 0 1 0 1M159.2 171.9l-.3 .3 .4 .4M159.5 173.6l.7-.1 .4 .2M160.1 173.5l.2 .5 .2-.4M160.2 174.3a.35 .35 0 0 1 .3 .3 .35 .35 0 0 1-.3 .4zM160.5 175.7l-.2-.5-.2 .6M160.6 175.6l-.7 .1M160.6 175.5h.1M160.6 173.7v1.9v-.1M160.6 175.5h2"/>
<path d="M160.6 173.8h2M162.6 173.1v3.1M162.7 173.1a.99 .99 0 0 1 1.3-.9v4.9a1.02 1.02 0 0 1-1.3-.9M164 173.8l1 .1zM164.2 173.8v1.7M165 173.9l-.1 1.6h-.9l1-.1"/>
<circle cx="61.3" cy="174.6" r=".7"/>
<circle cx="61.3" cy="172.2" r=".38"/>
<circle cx="73.4" cy="172.2" r=".38"/>
<circle cx="73.4" cy="174.6" r=".7"/>
<circle cx="158.3" cy="172.2" r=".38"/>
</g>
<!-- layer: 4 -->
<g fill="none" stroke="#000" stroke-width=".25">
<path d="M65.7 177.9h3.3M65.7 176.9l-.2 .5 .2 .5M65.7 177.9a2.6 2.6 0 0 0 .4 4.3M65.8 177a.39 .39 0 0 1 .4 .4 .39 .39 0 0 1-.4 .4M65.8 177.8h-.1M66 177.9v3.2h2.7v-3.2M66.7 177.3v.2M66.7 177.6l.4 .2M66.9 177.1l-.2 .2M67.1 177.8h.5M67.1 177h.5M67.1 177l-.2 .1"/>
<path d="M67.7 177l.2 .1M67.9 177.1l.2 .3-.2 .3M67.9 177.7l-.2 .1M68.7 177.7l.2 .1M68.7 177.1a.3 .3 0 0 0-.2 .3 .3 .3 0 0 0 .2 .3M68.9 177l-.2 .1M69 177.8h.1M69 176.9l.2 .5-.2 .5a2.6 2.6 0 0 1-.4 4.3M69 177h-3.3h.1M69.1 177h-.1M147 177.9h3.4M147 176.9l-.2 .5 .2 .5a2.6 2.6 0 0 0 .4 4.3"/>
<path d="M147.1 177l.2 .1M147.1 177.8h-.1M147.3 177.9v3.2h2.7M147.3 177.7l-.2 .1M147.3 177.1a.3 .3 0 0 1 .3 .3 .3 .3 0 0 1-.3 .3M147.3 178.8l.1 .1M147.4 178.9v6M148.2 177.1a.46 .46 0 0 0 0 .7 .46 .46 0 0 0 .6 0h.2M148.7 177h-1.7h.1M148.7 177h1.7M148.7 177h.3M148.7 177l-.5 .1"/>
<path d="M149 177l.2 .1M149.2 177.1a.36 .36 0 0 1 .2 .4 .36 .36 0 0 1-.4 .3M150 178.9v1.9M150 178.8h-2.7M150 177.9v3.2M150.3 177a.38 .38 0 0 0-.5 .4 .38 .38 0 0 0 .5 .4M150.3 177.8h.1M150.3 176.9l.3 .5-.3 .5a2.6 2.6 0 0 1-.3 4.3M150.4 177h-.1M157.2 178.7h7.8M157.3 178.7a4.3 4.3 0 0 0-4.2 4.5M163 177.8l-.3 .8v2.8l.3 .9"/>
<path d="M164 177.6v5.2M164 177.4l-1 .4M65.7 183.2a.44 .44 0 0 1 .5 .4 .44 .44 0 0 1-.5 .4M65.7 184.1h3.3M66 181.2l.1 1.9M66.1 184.1v3.3M66.7 183.7l.1 .1M66.8 183.3l-.1 .1v.3M66.9 183.8l.2 .1M67.1 183.2h.6M67.1 183.9l.3 .1M67.1 183.2l-.2 .1"/>
<path d="M67.3 183.1h.1M67.7 183.2l.2 .1M67.9 183.3l.2 .1v.3M67.9 183.8l-.5 .2M68 183.7l-.1 .1M68.7 184.1l-.1 3.3a1.29 1.29 0 0 1-1.2 1.4 1.29 1.29 0 0 1-1.3-1.4v.1M68.7 183.1h-3l-.2 .5 .2 .4M68.7 181.1v2h.3M69.1 183.1l.2 .5-.2 .4M69.1 183.2a.44 .44 0 0 0-.6 .4 .44 .44 0 0 0 .6 .4M147.3 181.1l.1 .1M150 184.4a1.55 1.55 0 0 0 1.4 1.6 1.55 1.55 0 0 0 1.7-1.4"/>
<path d="M150 181.1v3.4M152.6 183.2l.5 .3M152.6 184.2h3.4M152.7 184.2l-.3-.5 .3-.5h3.3l.2 .5-.2 .5M153 184.2v.4M153.1 183.5a.45 .45 0 0 1-.5 .6M154 183.3a.38 .38 0 0 0-.4 .4 .38 .38 0 0 0 .4 .4M154.1 183.3l.7 .1M154.1 184h.3M154.3 184.5a2.82 2.82 0 0 1-2.6 3 2.82 2.82 0 0 1-3-2.6M154.8 184l-.4 .1M154.9 183.4l.1 .1"/>
<path d="M155 183.5v.3M155 183.8l-.1 .2M155.5 183.5v.3l.2 .2M155.6 183.9v.5M155.6 184.4a4.1 4.1 0 0 1-3.8 4.4 4.1 4.1 0 0 1-4.4-3.9M155.7 183.4l-.2 .1M155.7 184l.4 .1M156.1 183.2l-.4 .2M157.3 180.1h8.2M157.3 181.3h7.7M157.3 180a2.98 2.98 0 0 0-3 3.1M157.4 181.3a1.76 1.76 0 0 0-1.8 1.9"/>
<path d="M163 182.3l1 .3"/>
</g>
<!-- layer: 0 -->
<g fill="#000" stroke="#000" stroke-width=".21">
<path d="M41 85.7h.6l-.3 1.6zM41.3 81.6l.3 1.6h-.6zM64.1 98.9l1.8-.9-1.4 1.4zM69.8 94.5l.4 .5-1.8 .9zM42.3 152.1l.3 1.6h-.5zM54.5 156.9h.5l-.3 1.7zM54.7 152.1l.3 1.6h-.5zM92.3 152.1l.3 1.6h-.6zM103.5 152.1l.3 1.6h-.5zM60.4 160.8l1.6-.3v.6zM72.8 160.5l1.6 .3-1.6 .3zM92 173h.6l-.3 1.6z"/>
<path d="M42.1 182.7h.5l-.3 1.6zM61.3 194.4l1.6-.3v.5zM71.7 194.1l1.7 .3-1.7 .2zM148.7 194.4l1.6-.3v.5zM162.4 194.1l1.6 .3-1.6 .2zM103.3 211.8h.5l-.3 1.6z"/>
</g>
<!-- layer: CENTER -->
<path d="M65 87.3h4.8M57.2 174.6h4.5M62.7 174.6h1M64.8 174.6h5.1M70.9 174.6h1.1M73 174.6h4.5" fill="none" stroke="#000" stroke-width=".25"/>
<path d="M162.8 138h2.4l-1.2 2.4zM41.6 211h2.5l-1.2 2.4z" fill="none" stroke="#000" stroke-width=".25"/>
<!-- layer: 1 -->
<path d="M165.5 172.3l.4 .3-1 1.2zM165.6 177.2l.4 .3-1 1.2z" fill="#000" stroke="#000" stroke-width=".21"/>
<!-- layer: 1CENTER -->
<g fill="none" stroke="#000" stroke-width=".21">
<path d="M67.3 84v1.8M67.3 86.3v.5M67.3 87.3v2.6M67.3 90.4v.5M67.3 91.4v2.6M67.3 94.5v.5M67.3 95.5v2.6M67.3 98.6v.5M67.3 99.6v1.8M67.3 140.7v2.1M67.3 143.3v.5M67.3 144.3v2.6"/>
<path d="M67.3 147.4v.5M67.3 148.4v2.6M67.3 151.5v.5M67.3 152.5v2"/>
</g>
<!-- layer: 6EXTRA -->
<circle cx="67.3" cy="148.7" r=".19" fill="#000"/>
<!-- layer: CEN -->
<path d="M67.3 144.6v2.2M67.3 147.3v.5M67.3 148.3v2.5M67.3 151.4v.5M67.3 152.4v2.1" fill="none" stroke="#000" stroke-width=".21"/>
<!-- layer: ORTHO$4 -->
<path d="M67.3 151.6h.1" fill="none" stroke="#000" stroke-width=".25"/>
<!-- layer: ORTHO$3 -->
<path d="M67.3 151.6h.1" fill="none" stroke="#000" stroke-width=".25"/>
<text font-size="6.4" x="26.4" y="30.8">DAELIM</text>
<text font-size="5.7" x="161.2" y="282.2">A4(210X297)</text>
<text font-size="5.5" x="83" y="282.1">대림통상주식회사</text>
<text font-size="5.3" x="170.7" y="171.8">32</text>
<g font-size="3.7">
<text x="72.7" y="25.3">품</text>
<text x="88.8" y="25.3">명</text>
<text x="117.8" y="25.3">품</text>
<text x="130.1" y="25.3">번</text>
<text x="148.3" y="25.3">KS기호</text>
<text x="168.8" y="25.3">제도년월일</text>
<text x="31.5" y="42.1">비</text>
<text x="43.9" y="42.1">고</text>
</g>
<g font-size="2.9">
<text x="60.3" y="33.1">평면붙임 세면기/페데스탈 일체형</text>
<text x="118.2" y="33.1">DL-521GN</text>
<text x="153.3" y="33.2">L620</text>
<text x="172.2" y="33.2">25.10.13</text>
<text x="119.9" y="244.8">품 번</text>
<text x="143.7" y="244.8">품</text>
<text x="151.5" y="244.8">명</text>
<text x="169.3" y="244.6">수량</text>
<text x="181.8" y="244.8">비고</text>
</g>
<g font-size="2.8">
<text x="161.3" y="136.6">W.L</text>
<text x="40.8" y="210">F.L</text>
</g>
<text font-size="2.7" x="46.8" y="242.1">※ NOTE</text>
<g font-size="2.2">
<text x="47.1" y="251.5">실 제품 치수는 다음 허용공차 내에서 변할 수 있습니다.</text>
<text x="47.4" y="247.3">KS L 1551 위생도기에 따라</text>
<text x="118.3" y="249.7">DL-521GN</text>
<text x="145.4" y="249.5">세면기</text>
<text x="171.5" y="249.4">1</text>
<text x="46.9" y="255.5">①≤40mm : ±2mm (KS)</text>
<text x="138.9" y="254.3">대붙이온냉수혼합꼭지</text>
<text x="171.5" y="254.4">1</text>
<text x="46.9" y="259.6">②≥40mm : ±5% (KS)</text>
<text x="46.9" y="263.6">③최대 허용공차 ≥ ±25mm (KS)</text>
<text x="141" y="263.9">관붙이앵글밸브</text>
<text x="143.2" y="259.2">세면기폽업</text>
<text x="171.5" y="259.1">1</text>
<text x="171.8" y="263.9">2</text>
<text x="47.1" y="269.3">주의 : 본 도면은 참고용입니다 정확한 시공을 위해서 반드시</text>
<text x="141.8" y="268.6">세면기P트랩</text>
<text x="171.5" y="268.8">1</text>
<text x="47.1" y="273.1">제품의 사이즈를 실측하고 시공하여 주시기 바랍니다.</text>
<text x="119.3" y="273.8">DFL-110</text>
<text x="144" y="273.5">앵커볼트</text>
<text x="171.6" y="273.7">1</text>
<text x="181.1" y="274">2개1조</text>
</g>
</svg>
